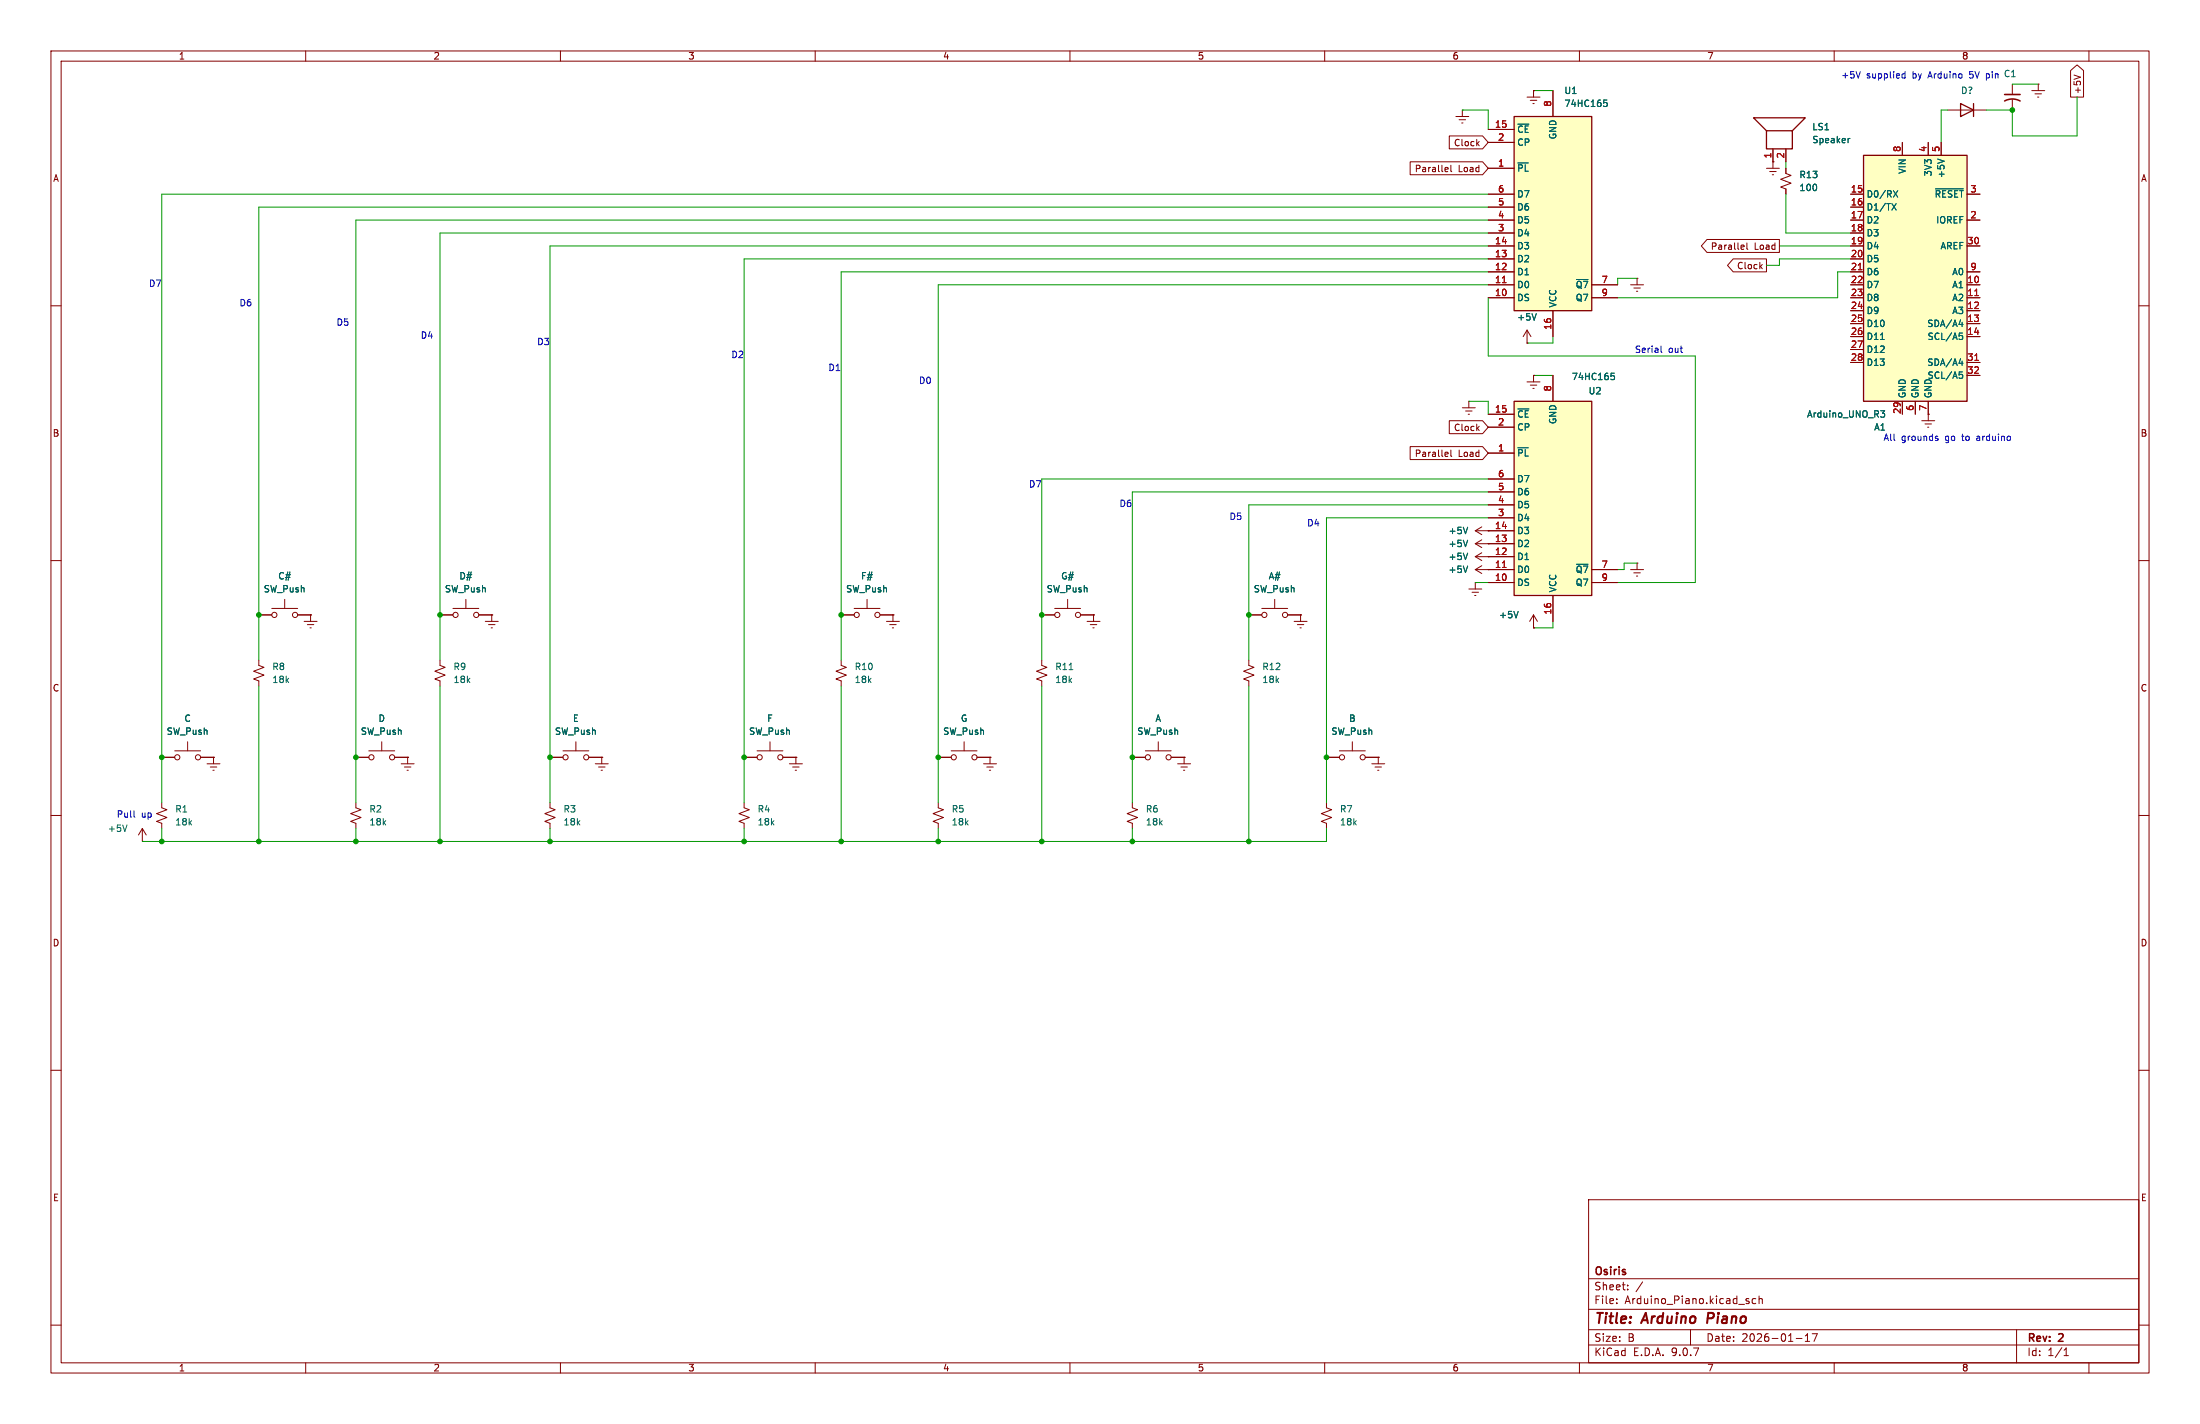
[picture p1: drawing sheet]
<svg xmlns="http://www.w3.org/2000/svg" width="432mm" height="279mm" viewBox="0 0 432 279" stroke-linecap="round" stroke-linejoin="round" font-family="sans-serif">
<g fill="none" stroke="#840000" stroke-width=".2">
<path d="M10 10h411.8v259.4h-411.8zM12 12h407.8v255.4h-407.8zM60 10v2M110 10v2M160 10v2M210 10v2M260 10v2M310 10v2M360 10v2M410 10v2M10 60h2M419.8 60h2"/>
<path d="M10 110h2M207 119.4h5.1M209.5 117.6v1.8M419.8 110h2M204.5 120.7h2.5M212.1 120.7h2.5M10 160h2M419.8 160h2M10 210h2M419.8 210h2M311.8 235.4h108v32h-108zM10 260h2"/>
<path d="M311.8 256.9h108M311.8 250.9h108M317.3 255.6v.2M317.3 254.9v.1M319.5 252.9v.2M319.5 252.2v.1M322.4 251.5l-1.3 1.9M342.9 255.3l.4 .1v.2l-.2 .2h-.3M342.9 254.8l.4 .1M344.6 254.9l-.4-.1-.3 .3 .1 .6h.6M345.3 254.9l.2-.1 .3 .1 .1 .9M345.3 254.3v1.5"/>
<path d="M419.8 260h2M60 267.4v2M110 267.4v2M160 267.4v2M210 267.4v2M260 267.4v2M310 267.4v2M311.8 263.9h108M311.8 260.9h108M331.8 260.9v3M352.5 262.6h1.2M354.3 263.2h.9"/>
<path d="M354.3 262.1l.5-.4v1.5M355.7 261.7h1l-.7 1.5M360 267.4v2M395.8 260.9v6.5M405.1 266h.9M405.1 264.9l.4-.4v1.5M410 267.4v2"/>
<circle cx="207.5" cy="120.7" r=".51"/>
<circle cx="211.6" cy="120.7" r=".51"/>
</g>
<path d="M335.3 257.6l-.2 2" fill="none" stroke="#840000" stroke-width=".4"/>
<path d="M365.8 30.5h20.3v48.2h-20.3z" fill="#ffffc2"/>
<path d="M346.7 25.7h5.1v3.5h-5.1zM346.7 25.7l-2.5-2.6h10.1l-2.5 2.6M365.8 30.5h20.3v48.2h-20.3zM384.8 20.3l2.5 1.3-2.5 1.3zM387.3 20.3v2.6" fill="none" stroke="#840000" stroke-width=".25"/>
<g fill="none" stroke="#840000" stroke-width=".2">
<path d="M299.7 19.1h2.6M300.4 19.7h1.2M301 17.8h.1M301 17.8v1.3M395 16.5v2M395 19.6v2M300.9 20.3h.2M346.7 33h2.5M347.3 33.7h1.3M347.9 34.3h.2M348 31.8h.1M348 29.2v3.8"/>
<path d="M350.5 33v1l1 .4-2 .8 2 .7-2 .8 1 .4v1M350.5 29.2v2.6M363.2 38.1h2.6M373.4 27.9v2.6M378.5 27.9v2.6M381 27.9v2.6M382.3 21.6h7.6M386.1 38.1h2.5M363.2 40.6h2.6M363.2 43.2h2.6M363.2 45.7h2.6M363.2 48.3h2.6"/>
<path d="M363.2 50.8h2.6M363.2 53.3h2.6M363.2 55.9h2.6M363.2 58.4h2.6M386.1 43.2h2.5M386.1 48.3h2.5M386.1 53.3h2.5M386.1 55.9h2.5M386.1 58.4h2.5M363.2 61h2.6M363.2 63.5h2.6M363.2 66h2.6"/>
<path d="M363.2 68.6h2.6M363.2 71.1h2.6M373.4 78.7v2.6M375.9 78.7v2.6M378.5 78.7v2.6M386.1 61h2.5M386.1 63.5h2.5M386.1 66h2.5M386.1 71.1h2.5M386.1 73.7h2.5M320 111.8h2.6M320.7 112.4h1.2"/>
<path d="M321.2 113h.2M321.3 110.5h.1M321.3 110.5v1.3M59.7 121.9h2.5M60.3 122.6h1.3M60.8 123.2h.3M61 120.7h.1M61 120.7v1.2"/>
</g>
<g fill="none" stroke="#006464" stroke-width=".2">
<path d="M363.1 27.2l-.3 .1M371.3 39.9l.9 1.3M371.6 37.4l.9 1.3M372.2 39.9l-.9 1.3M372.5 37.4l-.9 1.3M379.9 37.1h5.4M380.3 31.2l1.3 .4M369.1 66.6h.7M384.5 63.7h.8M384.5 71.3h.8M384.6 65.3h.6M384.6 73h.6"/>
<path d="M384.7 65.8h.3l.2 .3v.4l-.5 .1M384.7 73.5h.3l.2 .2v.4l-.5 .1M385.1 63.2v.9M385.1 70.9v.8M369.1 80.6h.8l-.4 .5 .3 .1 .1 .4-.2 .3h-.4"/>
</g>
<path d="M364.7 52.9h.8M387.6 58h.7M387.6 70.7h.7" fill="none" stroke="#a90000" stroke-width=".2"/>
<path d="M393.4 19.8a3.2 3.2 0 0 1 3.1 0M393.4 18.5h3.1" fill="none" stroke="#840000" stroke-width=".3"/>
<path d="M297.2 22.9h15.2v38.1h-15.2z" fill="#ffffc2"/>
<path d="M297.2 22.9h15.2v38.1h-15.2z" fill="none" stroke="#840000" stroke-width=".25"/>
<g fill="none" stroke="#840000" stroke-width=".2">
<path d="M304.8 17.8v5.1M398.8 17.8h2.5M399.4 18.4h1.3M399.9 19.1h.3M400 16.5h.1M400 16.5v1.3M285.7 22.9h2.6M286.4 23.5h1.3M286.9 24.1h.2M287 21.6h.1M287 21.6v1.3M292.1 38.1h5.1"/>
<path d="M292.1 33h5.1M292.1 27.9h5.1M292.1 25.4h5.1M292.1 58.4h5.1M292.1 55.9h5.1M292.1 53.3h5.1M292.1 50.8h5.1M292.1 48.3h5.1M292.1 45.7h5.1M292.1 43.2h5.1M292.1 40.6h5.1M312.4 58.4h5.1"/>
<path d="M312.4 55.9h5.1M320 55.9h2.6M320.7 56.5h1.2M321.2 57.2h.2M321.3 54.6h.1M321.3 54.6v1.3M288.3 78.7h.1M288.3 78.7v1.3M299.7 67.3h.1M299.7 64.8l-.7 1.2M299.7 64.8l.8 1.2M299.7 64.8v2.5"/>
<path d="M299.7 74.9h2.6M300.4 75.6h1.2M300.9 76.2h.2M301 73.7h.1M301 73.7v1.2M304.8 61v5M287 80h2.6M287.7 80.6h1.2M288.2 81.3h.2M247.6 119.4h5.1M250.2 117.6v1.8M204.5 129.5v1.1l1 .3-2 .8 2 .8-2 .7 1 .4v1"/>
<path d="M213.4 121.9h2.5M214 122.6h1.3M214.5 123.2h.3M214.6 120.7h.1M214.6 120.7v1.2M245.1 129.5v1.1l1 .3-2 .8 2 .8-2 .7 1 .4v1M245.1 120.7h2.5M252.7 120.7h2.6M254 121.9h2.5M254.6 122.6h1.3M255.1 123.2h.3M255.3 120.7h.1"/>
<path d="M255.3 120.7v1.2M222.2 157.5v1l1.1 .4-2.1 .7 2.1 .8-2.1 .8 1 .3v1.1M222.2 148.6h2.6M224.8 147.3h5.1M227.3 145.5v1.8M229.9 148.6h2.5M231.1 149.9h2.6M231.8 150.5h1.2M232.3 151.1h.2M232.4 148.6h.1M232.4 148.6v1.3M260.3 157.5v1l1.1 .4-2.1 .7 2.1 .8-2.1 .8 1 .3v1.1"/>
<path d="M260.3 148.6h2.6M262.9 147.3h5.1M265.4 145.5v1.8M268 148.6h2.5M269.2 149.9h2.6M269.9 150.5h1.2M270.4 151.1h.2M270.5 148.6h.1M270.5 148.6v1.3"/>
<circle cx="248.2" cy="120.7" r=".51"/>
<circle cx="252.2" cy="120.7" r=".51"/>
<circle cx="225.3" cy="148.6" r=".51"/>
<circle cx="229.4" cy="148.6" r=".51"/>
<circle cx="263.4" cy="148.6" r=".51"/>
<circle cx="267.5" cy="148.6" r=".51"/>
</g>
<path d="M294.9 55.5h.7" fill="none" stroke="#a90000" stroke-width=".2"/>
<path d="M314.8 19.6h.6M297.9 32h2.1M314.9 20.1h.3l.3 .3-.1 .4-.5 .1M301.5 61.5l-.4 1.3M209.8 131.4h.8" fill="none" stroke="#006464" stroke-width=".2"/>
<path d="M297.2 78.7h15.2v38.1h-15.2z" fill="#ffffc2"/>
<path d="M297.2 78.7h15.2v38.1h-15.2z" fill="none" stroke="#840000" stroke-width=".25"/>
<g fill="none" stroke="#840000" stroke-width=".2">
<path d="M301 17.8h.1M304.8 17.8v5.1M406.4 13.8l1.3-1.1 1.2 1.1v5.3h-2.5zM407.1 14.7l1.2 .4M276.8 31.7h14.2l1.1 1.3-1.1 1.3h-14.2zM283.8 32.8l.4 .1v.2l-.6 .2M284.2 33.6l-.4 .1M284.5 26.7h6.5l1.1 1.2-1.1 1.3h-6.5zM284.8 32.4v1.1l.1 .2M290 28.1l.3 .5M290.3 27.8l-.5 .4M292.1 38.1h5.1"/>
<path d="M292.1 33h5.1M292.1 27.9h5.1M292.1 25.4h5.1M348 31.8h.1M348 29.2v2.6M350.5 29.2v2.6M350.5 33v1M350.5 37.1v1M363.2 38.1h2.6M373.4 27.9v2.6M378.5 27.9v2.6M381 27.9v2.6"/>
<path d="M386.1 38.1h2.5M292.1 58.4h5.1M292.1 55.9h5.1M292.1 53.3h5.1M292.1 50.8h5.1M292.1 48.3h5.1M292.1 45.7h5.1M292.1 43.2h5.1M292.1 40.6h5.1M312.4 58.4h5.1M312.4 55.9h5.1M335 47h14.2v2.5h-14.2l-1.1-1.2z"/>
<path d="M340.2 50.8h6.5v2.5h-6.5l-1.1-1.2zM341.9 48.1h.4v.3l-.6 .1M342.3 48.9h-.4M342.9 47.7v1l.1 .2M345.5 52.3l.4 .4M345.9 51.9l-.5 .5M363.2 58.4h2.6M363.2 55.9h2.6M363.2 53.3h2.6M363.2 50.8h2.6M363.2 48.3h2.6M363.2 45.7h2.6"/>
<path d="M363.2 43.2h2.6M363.2 40.6h2.6M386.1 58.4h2.5M386.1 55.9h2.5M386.1 53.3h2.5M386.1 48.3h2.5M386.1 43.2h2.5M299.7 67.3h.1M301 73.7h.1M304.8 61v5M304.8 73.7v5M363.2 61h2.6"/>
<path d="M363.2 63.5h2.6M363.2 66h2.6M363.2 68.6h2.6M363.2 71.1h2.6M373.4 78.7v2.6M375.9 78.7v2.6M378.5 78.7v3.9M386.1 61h2.5M386.1 63.5h2.5M386.1 66h2.5M386.1 71.1h2.5M386.1 73.7h2.5"/>
<path d="M276.8 87.6h14.2l1.1 1.3-1.1 1.3h-14.2zM283.8 88.7l.4 .1v.2l-.6 .1M284.2 89.5l-.4 .1M284.5 82.5h6.5l1.1 1.3-1.1 1.3h-6.5zM284.8 88.3v1.1l.1 .2M290 84l.3 .5M290.3 83.6l-.5 .5M292.1 99.1h5.1M292.1 96.5h5.1M292.1 94h5.1M292.1 88.9h5.1M292.1 83.8h5.1"/>
<path d="M292.1 81.3h5.1M377.2 82.6h2.5M377.8 83.2h1.3M378.3 83.8h.3M378.5 81.3h.1M53.3 119.4h5.1M55.9 117.6v1.8M88.9 119.4h5.1M91.4 117.6v1.8M167.6 119.4h5.1M170.2 117.6v1.8M288.3 115.6h2.5"/>
<path d="M288.9 116.2h1.3M289.4 116.8h.3M289.6 114.3h.1M289.6 111.8h7.6M289.6 109.2h7.6M289.6 106.7h7.6M289.6 104.1h7.6M289.6 111.8l1.2 .7M289.6 109.2l1.2 .8M289.6 106.7l1.2 .7M289.6 114.3v1.3M289.6 104.1l1.2 .8"/>
<path d="M290.8 111l-1.2 .8M290.8 108.5l-1.2 .7M290.8 105.9l-1.2 .8M290.8 103.4l-1.2 .7M292.1 111.8h.1M292.1 109.2h.1M292.1 106.7h.1M292.1 104.1h.1M292.1 114.3h5.1M292.1 101.6h5.1M304.8 116.8v5.1M312.4 114.3h5.1"/>
<path d="M312.4 111.8h5.1M50.8 129.5v1.1l1 .3-2 .8 2 .8-2 .7 1 .4v1M50.8 120.7h2.5M58.4 120.7h2.6M61 120.7h.1M86.4 129.5v1.1l1 .3-2.1 .8 2.1 .8-2.1 .7 1.1 .4v1M86.4 120.7h2.5M94 120.7h2.5M95.2 121.9h2.6M95.9 122.6h1.3M96.4 123.2h.2M96.5 120.7h.1"/>
<path d="M96.5 120.7v1.2M165.1 129.5v1.1l1 .3-2 .8 2 .8-2 .7 1 .4v1M165.1 120.7h2.5M172.7 120.7h2.6M174 121.9h2.5M174.6 122.6h1.3M175.1 123.2h.3M175.3 120.7h.1M175.3 120.7v1.2M204.5 120.7h2.5M212.1 120.7h2.5M214.6 120.7h.1"/>
<path d="M245.1 120.7h2.5M252.7 120.7h2.6M255.3 120.7h.1M301 123.2h.1M301 120.7l-.8 1.2M301 120.7l.8 1.2M301 120.7v2.5M31.7 157.5v1l1.1 .4-2.1 .7 2.1 .8-2.1 .8 1 .3v1.1M31.7 148.6h2.6M34.3 147.3h5.1M36.8 145.5v1.8M39.4 148.6h2.5"/>
<path d="M40.6 149.9h2.6M41.3 150.5h1.2M41.8 151.1h.2M41.9 148.6h.1M41.9 148.6v1.3M69.8 157.5v1l1.1 .4-2.1 .7 2.1 .8-2.1 .8 1 .3v1.1M69.8 148.6h2.6M72.4 147.3h5.1M74.9 145.5v1.8M77.5 148.6h2.5M78.7 149.9h2.6M79.4 150.5h1.2"/>
<path d="M79.9 151.1h.2M80 148.6h.1M80 148.6v1.3M107.9 157.5v1l1.1 .4-2.1 .7 2.1 .8-2.1 .8 1 .3v1.1M107.9 148.6h2.6M110.5 147.3h5.1M113 145.5v1.8M115.6 148.6h2.5M116.8 149.9h2.6M117.5 150.5h1.2M118 151.1h.2M118.1 148.6h.1"/>
<path d="M118.1 148.6v1.3M146 157.5v1l1.1 .4-2.1 .7 2.1 .8-2.1 .8 1 .3v1.1M146 148.6h2.6M148.6 147.3h5.1M151.1 145.5v1.8M153.7 148.6h2.5M154.9 149.9h2.6M155.6 150.5h1.2M156.1 151.1h.2M156.2 148.6h.1M156.2 148.6v1.3M184.1 157.5v1l1.1 .4-2.1 .7 2.1 .8-2.1 .8 1 .3v1.1"/>
<path d="M184.1 148.6h2.6M186.7 147.3h5.1M189.2 145.5v1.8M191.8 148.6h2.5M193 149.9h2.6M193.7 150.5h1.2M194.2 151.1h.2M194.3 148.6h.1M194.3 148.6v1.3M222.2 148.6h2.6M229.9 148.6h2.5M232.4 148.6h.1"/>
<path d="M260.3 148.6h2.6M268 148.6h2.5M270.5 148.6h.1M27.9 165.1h.1M27.9 162.6l-.7 1.2M27.9 162.6l.8 1.2M27.9 162.6v2.5"/>
<circle cx="53.8" cy="120.7" r=".51"/>
<circle cx="57.9" cy="120.7" r=".51"/>
<circle cx="89.4" cy="120.7" r=".51"/>
<circle cx="93.5" cy="120.7" r=".51"/>
<circle cx="168.1" cy="120.7" r=".51"/>
<circle cx="172.2" cy="120.7" r=".51"/>
<circle cx="34.8" cy="148.6" r=".51"/>
<circle cx="38.9" cy="148.6" r=".51"/>
<circle cx="72.9" cy="148.6" r=".51"/>
<circle cx="77" cy="148.6" r=".51"/>
<circle cx="111" cy="148.6" r=".51"/>
<circle cx="115.1" cy="148.6" r=".51"/>
<circle cx="149.1" cy="148.6" r=".51"/>
<circle cx="153.2" cy="148.6" r=".51"/>
<circle cx="187.2" cy="148.6" r=".51"/>
<circle cx="191.3" cy="148.6" r=".51"/>
</g>
<path d="M294.9 55.5h.7M364.7 52.9h.8M387.6 58h.7M387.6 70.7h.7M294.9 111.3h.7" fill="none" stroke="#a90000" stroke-width=".2"/>
<g fill="none" stroke="#006464" stroke-width=".2">
<path d="M314.8 19.6h.6M297.9 32h2.1M314.9 20.1h.3l.3 .3-.1 .4-.5 .1M363.1 27.2l-.3 .1M371.3 39.9l.9 1.3M371.6 37.4l.9 1.3M372.2 39.9l-.9 1.3M372.5 37.4l-.9 1.3M379.9 37.1h5.4M380.3 31.2l1.3 .4M301.5 61.5l-.4 1.3M316.2 73.2h.6"/>
<path d="M316.3 73.7h.4l.2 .2-.1 .5-.5 .1M369.1 66.6h.7M384.5 63.7h.8M384.5 71.3h.8M384.6 65.3h.6M384.6 73h.6M384.7 73.5h.3l.2 .2v.4l-.5 .1M384.7 65.8h.3l.2 .3v.4l-.5 .1M385.1 63.2v.9M385.1 70.9v.8M297.9 87.9h2.1M369.1 80.6h.8l-.4 .5 .3 .1 .1 .4-.2 .3h-.4"/>
<path d="M288.1 111.1l-.5 1.2M288.1 108.5l-.5 1.3M288.1 106l-.5 1.3M288.1 103.4l-.5 1.3M298 120l-.4 1.2M24.9 161.9l-.4 1.2"/>
</g>
<g fill="none" stroke="#009600" stroke-width=".2">
<path d="M301 17.8h3.8M395 16.5h5M407.7 19.1v7.6h-12.7v-5.1h-5.1M287 21.6h5.1v3.8M292.1 38.1h-260.4v119.4M350.5 38.1v7.6h12.7M350.5 31.8v1.2M382.3 21.6h-1.3v6.3M292.1 50.8h-146.1v106.7M292.1 45.7h-205.7v83.8M292.1 48.3h-184.2v109.2M292.1 40.6h-241.3v88.9"/>
<path d="M292.1 55.9h-108v101.6M292.1 43.2h-222.3v114.3M292.1 58.4v11.5h40.6v44.4h-15.2M292.1 53.3h-127v76.2M321.3 54.6h-3.8v1.3M349.2 48.3h14M363.2 50.8h-14v1.3h-2.5M363.2 53.3h-2.5v5.1h-43.2M288.3 78.7h3.8v2.6M301 73.7h3.8M304.8 66v1.3h-5.1M292.1 99.1h-47v30.4"/>
<path d="M292.1 96.5h-69.9v61M292.1 94h-87.6v35.5M289.6 114.3h2.5M292.1 101.6h-31.8v55.9M321.3 110.5h-2.5v1.3h-1.3M50.8 134.6v30.5M86.4 134.6v30.5M165.1 134.6v30.5M204.5 134.6v30.5M245.1 134.6v30.5M304.8 121.9v1.3h-3.8M31.7 162.6v2.5"/>
<path d="M69.8 162.6v2.5M107.9 162.6v2.5M146 162.6v2.5M184.1 162.6v2.5M222.2 162.6v2.5M260.3 162.6v2.5h-232.4"/>
</g>
<path d="M365.1 14l-.4 1.3M373.4 15.3h.5M373.4 14.5h.5M373.9 14v1.3M389.9 14.5v1.2M389.9 15.3h.1M390 14.5h-.1M326 67.9v1.1l.2 .2M380 86l.3 .1 .1 .2-.4 .1M380 85.6h.3M26.3 159.1v1.1l.2 .1" fill="none" stroke="#0000c2" stroke-width=".2"/>
<g fill="#009600" stroke="#009600" stroke-width=".2">
<circle cx="31.7" cy="148.6" r=".46"/>
<circle cx="50.8" cy="120.7" r=".46"/>
<circle cx="86.4" cy="165.1" r=".46"/>
<circle cx="69.8" cy="165.1" r=".46"/>
<circle cx="31.7" cy="165.1" r=".46"/>
<circle cx="86.4" cy="120.7" r=".46"/>
<circle cx="69.8" cy="148.6" r=".46"/>
<circle cx="50.8" cy="165.1" r=".46"/>
<circle cx="107.9" cy="165.1" r=".46"/>
<circle cx="107.9" cy="148.6" r=".46"/>
<circle cx="184.1" cy="165.1" r=".46"/>
<circle cx="184.1" cy="148.6" r=".46"/>
<circle cx="146" cy="165.1" r=".46"/>
<circle cx="165.1" cy="165.1" r=".46"/>
<circle cx="146" cy="148.6" r=".46"/>
<circle cx="165.1" cy="120.7" r=".46"/>
<circle cx="222.2" cy="165.1" r=".46"/>
<circle cx="204.5" cy="165.1" r=".46"/>
<circle cx="222.2" cy="148.6" r=".46"/>
<circle cx="204.5" cy="120.7" r=".46"/>
<circle cx="245.1" cy="120.7" r=".46"/>
<circle cx="245.1" cy="165.1" r=".46"/>
<circle cx="260.3" cy="148.6" r=".46"/>
<circle cx="395" cy="21.6" r=".46"/>
</g>
<g font-size="2.8" fill="#840000">
<text x="312.8" y="260.3">Title:</text>
<text x="322.5" y="260.3">Arduino</text>
<text x="335.9" y="260.3">Piano</text>
</g>
<g font-size="2.1" fill="#840000">
<text x="312.8" y="250.6">Osiris</text>
<text x="312.8" y="256.1">File:</text>
<text x="312.8" y="253.4">Sheet:</text>
<text x="318.9" y="256.1">Arduino_Piano.kicad_sch</text>
<text x="312.8" y="263.5">Size:</text>
<text x="319.5" y="263.5">B</text>
<text x="334.8" y="263.5">Date:</text>
<text x="341.8" y="263.5">2026-01-17</text>
<text x="397.8" y="263.7">Rev:</text>
<text x="404.2" y="263.7">2</text>
<text x="312.8" y="266.3">KiCad</text>
<text x="320.5" y="266.3">E.D.A.</text>
<text x="328.1" y="266.3">9.0.7</text>
<text x="397.8" y="266.3">Id:</text>
<text x="401.9" y="266.3">1/1</text>
</g>
<g font-size="1.8" fill="#840000">
<text x="35" y="11.9">1</text>
<text x="85" y="11.9">2</text>
<text x="135" y="11.9">3</text>
<text x="185" y="11.9">4</text>
<text x="235" y="11.9">5</text>
<text x="285" y="11.9">6</text>
<text x="335" y="11.9">7</text>
<text x="385" y="11.9">8</text>
<text x="408.6" y="18.6" transform="rotate(-90 408.6 18.6)">+5V</text>
<text x="285.3" y="28.9">Clock</text>
<text x="10.3" y="35.9">A</text>
<text x="277.6" y="34">Parallel</text>
<text x="286.2" y="34">Load</text>
<text x="420.1" y="35.9">A</text>
<text x="335.7" y="49.2">Parallel</text>
<text x="340.8" y="53">Clock</text>
<text x="344.3" y="49.2">Load</text>
<text x="10.3" y="85.9">B</text>
<text x="277.6" y="89.9">Parallel</text>
<text x="285.3" y="84.8">Clock</text>
<text x="286.2" y="89.9">Load</text>
<text x="420.1" y="85.9">B</text>
<text x="10.3" y="135.9">C</text>
<text x="420.1" y="135.9">C</text>
<text x="10.3" y="185.9">D</text>
<text x="420.1" y="185.9">D</text>
<text x="10.3" y="235.9">E</text>
<text x="420.1" y="235.9">E</text>
<text x="35" y="269.3">1</text>
<text x="85" y="269.3">2</text>
<text x="135" y="269.3">3</text>
<text x="185" y="269.3">4</text>
<text x="235" y="269.3">5</text>
<text x="285" y="269.3">6</text>
<text x="335" y="269.3">7</text>
<text x="385" y="269.3">8</text>
</g>
<g font-size="1.8" fill="#0000c2">
<text x="361.3" y="15.6">+5V</text>
<text x="366.3" y="15.6">supplied</text>
<text x="375.5" y="15.6">by</text>
<text x="378.8" y="15.6">Arduino</text>
<text x="387" y="15.6">5V</text>
<text x="390.5" y="15.6">pin C1</text>
<text x="29.1" y="56.5">D7</text>
<text x="46.9" y="60.3">D6</text>
<text x="66" y="64.1">D5</text>
<text x="82.5" y="66.7">D4</text>
<text x="105.3" y="67.9">D3</text>
<text x="143.4" y="70.5">D2</text>
<text x="320.8" y="69.4">Serial</text>
<text x="327.5" y="69.4">out</text>
<text x="162.5" y="73">D1</text>
<text x="180.3" y="75.5">D0</text>
<text x="369.6" y="86.7">All</text>
<text x="373.2" y="86.7">grounds</text>
<text x="381.9" y="86.7">go</text>
<text x="385.4" y="86.7">to</text>
<text x="388.4" y="86.7">arduino</text>
<text x="201.9" y="95.9">D7</text>
<text x="219.6" y="99.7">D6</text>
<text x="241.2" y="102.2">D5</text>
<text x="256.5" y="103.5">D4</text>
<text x="22.8" y="160.6">Pull</text>
<text x="27.7" y="160.6">up</text>
</g>
<g font-size="1.8" fill="#a90000">
<text x="304.5" y="21" transform="rotate(-90 304.5 21)">8</text>
<text x="293.3" y="25.1">15</text>
<text x="293.9" y="27.7">2</text>
<text x="373.1" y="29.9" transform="rotate(-90 373.1 29.9)">8</text>
<text x="378.2" y="29.9" transform="rotate(-90 378.2 29.9)">4</text>
<text x="380.7" y="29.9" transform="rotate(-90 380.7 29.9)">5</text>
<text x="293.9" y="32.8">1</text>
<text x="347.7" y="31.2" transform="rotate(-90 347.7 31.2)">1</text>
<text x="350.3" y="31.2" transform="rotate(-90 350.3 31.2)">2</text>
<text x="293.9" y="40.4">5</text>
<text x="293.9" y="37.8">6</text>
<text x="363.2" y="37.8">15</text>
<text x="363.2" y="40.4">16</text>
<text x="386.6" y="37.8">3</text>
<text x="293.9" y="45.5">3</text>
<text x="293.9" y="42.9">4</text>
<text x="363.2" y="42.9">17</text>
<text x="363.2" y="45.5">18</text>
<text x="386.6" y="42.9">2</text>
<text x="293.3" y="53.1">12</text>
<text x="293.3" y="50.5">13</text>
<text x="293.3" y="48">14</text>
<text x="363.2" y="48">19</text>
<text x="363.2" y="50.5">20</text>
<text x="363.2" y="53.1">21</text>
<text x="386" y="48">30</text>
<text x="386.6" y="53.1">9</text>
<text x="293.3" y="58.2">10</text>
<text x="293.3" y="55.6">11</text>
<text x="314.3" y="58.2">9</text>
<text x="314.3" y="55.6">7</text>
<text x="363.2" y="55.6">22</text>
<text x="363.2" y="58.2">23</text>
<text x="386" y="55.6">10</text>
<text x="386" y="58.2">11</text>
<text x="304.5" y="64.8" transform="rotate(-90 304.5 64.8)">16</text>
<text x="363.2" y="60.7">24</text>
<text x="363.2" y="63.2">25</text>
<text x="363.2" y="65.8">26</text>
<text x="386" y="60.7">12</text>
<text x="386" y="63.2">13</text>
<text x="386" y="65.8">14</text>
<text x="363.2" y="68.3">27</text>
<text x="363.2" y="70.9">28</text>
<text x="386" y="70.9">31</text>
<text x="304.5" y="76.9" transform="rotate(-90 304.5 76.9)">8</text>
<text x="386" y="73.4">32</text>
<text x="293.3" y="81">15</text>
<text x="293.9" y="83.6">2</text>
<text x="373.1" y="81.3" transform="rotate(-90 373.1 81.3)">29</text>
<text x="375.7" y="80.7" transform="rotate(-90 375.7 80.7)">6</text>
<text x="378.2" y="80.7" transform="rotate(-90 378.2 80.7)">7</text>
<text x="293.9" y="88.6">1</text>
<text x="293.9" y="93.7">6</text>
<text x="293.9" y="101.3">3</text>
<text x="293.9" y="98.8">4</text>
<text x="293.9" y="96.3">5</text>
<text x="293.3" y="106.4">13</text>
<text x="293.3" y="103.9">14</text>
<text x="293.3" y="111.5">11</text>
<text x="293.3" y="109">12</text>
<text x="314.3" y="111.5">7</text>
<text x="293.3" y="114">10</text>
<text x="314.3" y="114">9</text>
<text x="304.5" y="120.7" transform="rotate(-90 304.5 120.7)">16</text>
</g>
<g font-size="1.8" fill="#006464">
<text x="307" y="18.6">U1</text>
<text x="307" y="21.2">74HC165</text>
<text x="384.8" y="18.6">D?</text>
<text x="297.7" y="28.8">CP</text>
<text x="297.7" y="26.3">~{CE}</text>
<text x="305.7" y="27.4" transform="rotate(-90 305.7 27.4)">GND</text>
<text x="355.6" y="25.8">LS1</text>
<text x="355.6" y="28.3">Speaker</text>
<text x="297.7" y="33.9">~{PL}</text>
<text x="353.1" y="35.2">R13</text>
<text x="374.2" y="34.2" transform="rotate(-90 374.2 34.2)">VIN</text>
<text x="379.3" y="34.7" transform="rotate(-90 379.3 34.7)">3V3</text>
<text x="381.9" y="35.1" transform="rotate(-90 381.9 35.1)">+5V</text>
<text x="297.7" y="41.5">D6</text>
<text x="297.7" y="39">D7</text>
<text x="353.1" y="37.7">100</text>
<text x="366.3" y="39">D0/RX</text>
<text x="366.3" y="41.5">D1/TX</text>
<text x="379.6" y="39">~{RESET}</text>
<text x="297.7" y="46.6">D4</text>
<text x="297.7" y="44">D5</text>
<text x="366.3" y="44">D2</text>
<text x="366.3" y="46.6">D3</text>
<text x="379.9" y="44">IOREF</text>
<text x="297.7" y="51.7">D2</text>
<text x="297.7" y="49.1">D3</text>
<text x="366.3" y="49.1">D4</text>
<text x="366.3" y="51.7">D5</text>
<text x="380.8" y="49.1">AREF</text>
<text x="297.7" y="59.3">DS</text>
<text x="297.7" y="56.7">D0</text>
<text x="297.7" y="54.2">D1</text>
<text x="309.2" y="59.3">Q7</text>
<text x="309.2" y="56.7">~{Q7}</text>
<text x="366.3" y="54.2">D6</text>
<text x="366.3" y="56.7">D7</text>
<text x="366.3" y="59.3">D8</text>
<text x="383.1" y="54.2">A0</text>
<text x="383.1" y="56.7">A1</text>
<text x="383.1" y="59.3">A2</text>
<text x="297.7" y="63.1">+5V</text>
<text x="305.7" y="60.5" transform="rotate(-90 305.7 60.5)">VCC</text>
<text x="366.3" y="61.8">D9</text>
<text x="366.3" y="64.4">D10</text>
<text x="378.2" y="64.4">SDA/A4</text>
<text x="383.1" y="61.8">A3</text>
<text x="366.3" y="66.9">D11</text>
<text x="366.3" y="69.4">D12</text>
<text x="366.3" y="72">D13</text>
<text x="378.2" y="72">SDA/A4</text>
<text x="378.2" y="66.9">SCL/A5</text>
<text x="308.4" y="74.8">74HC165</text>
<text x="311.7" y="77.6">U2</text>
<text x="378.2" y="74.5">SCL/A5</text>
<text x="297.7" y="82.1">~{CE}</text>
<text x="305.7" y="83.3" transform="rotate(-90 305.7 83.3)">GND</text>
<text x="354.6" y="82.1">Arduino_UNO_R3</text>
<text x="374.2" y="78.2" transform="rotate(-90 374.2 78.2)">GND</text>
<text x="376.8" y="78.2" transform="rotate(-90 376.8 78.2)">GND</text>
<text x="379.3" y="78.2" transform="rotate(-90 379.3 78.2)">GND</text>
<text x="297.7" y="89.8">~{PL}</text>
<text x="297.7" y="84.7">CP</text>
<text x="367.8" y="84.7">A1</text>
<text x="297.7" y="94.8">D7</text>
<text x="297.7" y="99.9">D5</text>
<text x="297.7" y="97.4">D6</text>
<text x="284.2" y="107.5">+5V</text>
<text x="284.2" y="105">+5V</text>
<text x="297.7" y="107.5">D2</text>
<text x="297.7" y="105">D3</text>
<text x="297.7" y="102.5">D4</text>
<text x="54.5" y="113.9">C#</text>
<text x="90.1" y="113.9">D#</text>
<text x="168.9" y="113.9">F#</text>
<text x="208.2" y="113.9">G#</text>
<text x="248.9" y="113.9">A#</text>
<text x="284.2" y="112.6">+5V</text>
<text x="284.2" y="110.1">+5V</text>
<text x="297.7" y="112.6">D0</text>
<text x="297.7" y="110.1">D1</text>
<text x="309.2" y="112.6">~{Q7}</text>
<text x="51.7" y="116.4">SW_Push</text>
<text x="87.2" y="116.4">SW_Push</text>
<text x="166" y="116.4">SW_Push</text>
<text x="205.3" y="116.4">SW_Push</text>
<text x="246" y="116.4">SW_Push</text>
<text x="297.7" y="115.2">DS</text>
<text x="305.7" y="116.3" transform="rotate(-90 305.7 116.3)">VCC</text>
<text x="309.2" y="115.2">Q7</text>
<text x="294.1" y="121.5">+5V</text>
<text x="53.3" y="131.7">R8</text>
<text x="88.9" y="131.7">R9</text>
<text x="167.6" y="131.7">R10</text>
<text x="207" y="131.7">R11</text>
<text x="247.7" y="131.7">R12</text>
<text x="53.3" y="134.2">18k</text>
<text x="88.9" y="134.2">18k</text>
<text x="167.6" y="134.2">18k</text>
<text x="207" y="134.2">18k</text>
<text x="247.7" y="134.2">18k</text>
<text x="36.1" y="141.8">C</text>
<text x="74.2" y="141.8">D</text>
<text x="112.4" y="141.8">E</text>
<text x="150.5" y="141.8">F</text>
<text x="188.5" y="141.8">G</text>
<text x="226.7" y="141.8">A</text>
<text x="264.7" y="141.8">B</text>
<text x="32.6" y="144.4">SW_Push</text>
<text x="70.7" y="144.4">SW_Push</text>
<text x="108.8" y="144.4">SW_Push</text>
<text x="146.9" y="144.4">SW_Push</text>
<text x="185" y="144.4">SW_Push</text>
<text x="223.1" y="144.4">SW_Push</text>
<text x="261.2" y="144.4">SW_Push</text>
<text x="34.3" y="159.6">R1</text>
<text x="72.4" y="159.6">R2</text>
<text x="110.5" y="159.6">R3</text>
<text x="148.6" y="159.6">R4</text>
<text x="186.7" y="159.6">R5</text>
<text x="224.8" y="159.6">R6</text>
<text x="262.9" y="159.6">R7</text>
<text x="21.1" y="163.4">+5V</text>
<text x="34.3" y="162.2">18k</text>
<text x="72.4" y="162.2">18k</text>
<text x="110.5" y="162.2">18k</text>
<text x="148.6" y="162.2">18k</text>
<text x="186.7" y="162.2">18k</text>
<text x="224.8" y="162.2">18k</text>
<text x="262.9" y="162.2">18k</text>
</g>
</svg>
